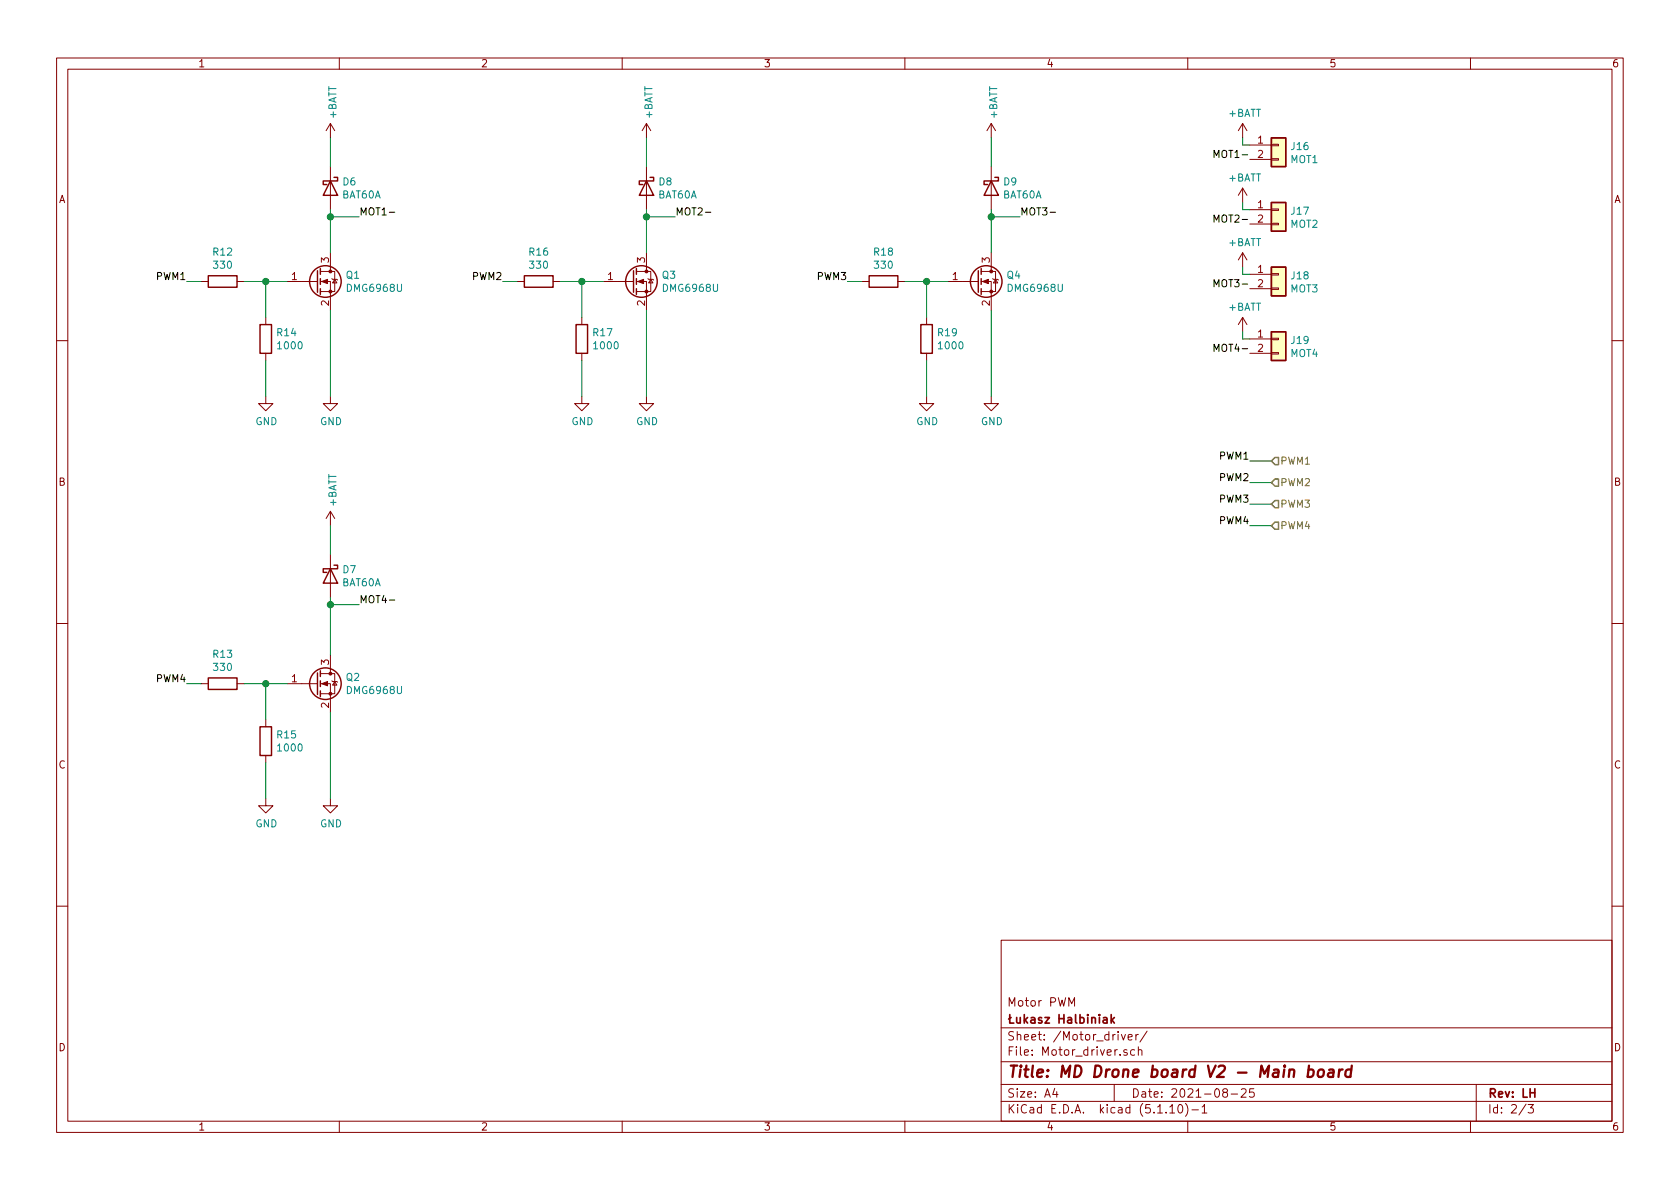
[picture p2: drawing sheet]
<svg xmlns="http://www.w3.org/2000/svg" width="297mm" height="210mm" viewBox="0 0 297 210" stroke-linecap="round" stroke-linejoin="round" font-family="sans-serif">
<g fill="none" stroke="#840000" stroke-width=".18">
<path d="M10 10.3h277v189.9h-277zM12 12.2h273v186.1h-273zM60 10.3v1.9M110 10.3v1.9M160 10.3v1.9M210 10.3v1.9M260 10.3v1.9M58.4 21.8l-.7 1.3M58.4 21.8v2.6M58.4 29.5v7.6M58.4 21.8l.8 1.3M114.3 21.8v2.6"/>
<path d="M114.3 29.5v7.6M114.3 21.8l-.8 1.3M114.3 21.8l.8 1.3M175.3 21.8v2.6M175.3 29.5v7.6M175.3 21.8l-.8 1.3M175.3 21.8l.7 1.3M219.7 21.8l-.8 1.3M219.7 21.8v2.6M219.7 33.3v2.5M219.7 21.8l.8 1.3M219.7 33.3l-.8 1.2"/>
<path d="M219.7 33.3l.8 1.2M221 37.1h3.8M221 39.6h3.8M221 25.6h3.8M221 28.2h3.8M224.8 39.5h1.3v.2h-1.3zM224.8 37h1.3v.2h-1.3zM224.8 28.1h1.3v.2h-1.3zM224.8 25.5h1.3v.3h-1.3zM35.6 49.8h1.2M41.9 49.8h1.3M47 56.1v1.3"/>
<path d="M50.8 49.8h5.3M56.6 49.8h1.8v5.1M56.6 48h2.6v3.6h-2.6M58.4 44.7v3.3M58.7 49.3l.1 .1h.8l.1 .1M59.2 49.4l.4 .6h-.8zM91.4 49.8h1.3M97.8 49.8h1.3M102.9 56.1v1.3M106.7 49.8h5.3M112.5 49.8h1.8v5.1M112.5 48h2.6v3.6h-2.6"/>
<path d="M114.3 44.7v3.3M114.6 49.3l.1 .1h.7l.2 .1M115.1 49.4l.3 .6h-.7zM152.4 49.8h1.3M158.7 49.8h1.3M163.8 56.1v1.3M167.6 49.8h5.4M173.5 49.8h1.8v5.1M173.5 48h2.5v3.6h-2.5M175.3 44.7v3.3M175.5 49.3l.1 .1h.8l.1 .1M176 49.4l.4 .6h-.8z"/>
<path d="M219.7 44.7v2.5M219.7 56.1v2.6M219.7 44.7l-.8 1.3M219.7 44.7l.8 1.3M219.7 56.1l-.8 1.3M219.7 56.1l.8 1.3M221 48.5h3.8M221 51h3.8M221 59.9h3.8M224.8 50.9h1.3v.3h-1.3zM224.8 48.4h1.3v.2h-1.3zM224.8 59.8h1.3v.3h-1.3z"/>
<path d="M10 60.2h2M47 70.1v1.3h1.3l-1.3 1.2-1.3-1.2h1.3M47 62.5v1.2M58.4 70.1v1.3h1.3l-1.3 1.2-1.3-1.2h1.3M102.9 70.1v1.3h1.2l-1.2 1.2-1.3-1.2h1.3M102.9 62.5v1.2M114.3 70.1v1.3h1.3l-1.3 1.2-1.3-1.2h1.3M163.8 70.1v1.3h1.3l-1.3 1.2-1.2-1.2h1.2M163.8 62.5v1.2M175.3 70.1v1.3h1.2l-1.2 1.2-1.3-1.2h1.3M221 62.5h3.8M224.8 62.4h1.3v.2h-1.3z"/>
<path d="M285 60.2h2M58.4 90.4v2.6M58.4 98v7.7M58.4 90.4l-.7 1.3M58.4 90.4l.8 1.3M10 110.3h2M56.6 119.1h2.6v3.6h-2.6M58.4 115.8v3.3M285 110.3h2M35.6 120.9h1.2M41.9 120.9h1.3M47 127.2v1.3"/>
<path d="M47 133.6v1.3M50.8 120.9h5.3M56.6 120.9h1.8v5.1M58.7 120.4l.1 .1h.8l.1 .1M59.2 120.5l.4 .7h-.8zM47 141.2v1.3h1.3l-1.3 1.3-1.3-1.3h1.3M58.4 141.2v1.3h1.3l-1.3 1.3-1.3-1.3h1.3M10 160.2h2M177 166.3h108v32h-108zM189 177.9v-1.5l.5 1.1 .5-1.1v1.5M285 160.2h2M60 198.3v1.9"/>
<path d="M110 198.3v1.9M160 198.3v1.9M177 194.8h108M177 191.8h108M177 187.8h108M177 181.8h108M186.5 192.5l-.4 1h1M186.8 193v1M197 191.8v3M198.3 182.9l.3 1 .4-1M199.3 185.7a.37 .37 0 0 0-.6 .1l.1 .2 .5 .2v.1l-.2 .3-.4-.1M199.5 183.4l.7-.1-.1-.3-.4-.1-.2 .2v.7h.6"/>
<path d="M200.6 185.7l-.4-.1-.3 .3 .1 .6 .2 .1 .4-.1M200.8 182.9v1M201.3 185.7a.37 .37 0 0 1 .6 .1v.8M201.3 182.9l-.3 .1-.2 .2M201.3 185.1v1.5M202.8 182.3l-1.3 2M206.8 195.8l.5-.5v1.5M206.8 196.8h.9M208.5 195.4l.1-.1a.8 .8 0 0 1 .5 .8 .8 .8 0 0 1-.5 .7 1 1 0 0 1-.1-1.4zM209.6 195.1a1.71 1.71 0 0 1 0 2.3M210 198.3v1.9M210.7 196.3h1.2"/>
<path d="M212.5 195.8l.5-.5v1.5M212.5 196.8h.9M216.5 193.2l-.3-.3 .1-.2a.48 .48 0 0 1 .6-.1l.1 .2-.1 .3-.6 .1a.48 .48 0 0 0 0 .7l.2 .1 .5-.1v-.4l-.2-.3M217.7 193.5h1.1M219.5 192.7l.2-.2h.3l.3 .2v.3v.2l-.9 .8h.9M221.7 192.5h-.7l-.1 .7 .2-.1 .5 .1 .2 .2-.1 .5-.2 .1-.6-.1M260 198.3v1.9M261 191.8v6.5M269.8 195.2l-1.2 2M270.2 195.3h.9l-.5 .6 .4 .1v.7l-.2 .1-.6-.1"/>
</g>
<path d="M231.4 189.2h.7l.2 .3-.1 .6a.66 .66 0 0 1-1 .2M231.4 188.4l-.2 2M233.2 189.3a.51 .51 0 0 1 .5-.2 .51 .51 0 0 1 .4 .4l-.1 .6a.54 .54 0 0 1-.5 .4 .54 .54 0 0 1-.5-.4zM235 189.2h.8l-.1 1.2M235.8 189.6l-.7 .1a.4 .4 0 0 0-.3 .3 .4 .4 0 0 0 .2 .4l.7-.1M236.8 189.1l-.1 1.3M237.4 189.1a.54 .54 0 0 0-.6 .4M238.9 189.2a.68 .68 0 0 0-1 .3v.8l.3 .1 .6-.1M239 188.4l-.2 2" fill="none" stroke="#840000" stroke-width=".41"/>
<path d="M194.4 179.4v.2M196.5 179.4v1.5M197 179.9l-.5 .6M195.1 180h.6v.9M195.7 180.3l-.5 .1-.2 .2 .2 .3 .5-.1M196.6 180.4l.4 .5" fill="none" stroke="#840000" stroke-width=".3"/>
<g fill="none" stroke="#840000" stroke-width=".25">
<path d="M58.4 32l1.3 2.5h-2.6zM59.1 31.4h.6v.6h-2.6v.6h.7M114.3 32l1.3 2.5h-2.6zM114.9 31.4h.7v.6h-2.6v.6h.7M175.3 32l1.2 2.5h-2.5zM175.9 31.4h.6v.6h-2.5v.6h.6M224.8 35.8h2.5v5.1h-2.5zM224.8 24.4h2.5v5.1h-2.5zM36.8 48.8h5.1v2h-5.1zM46 57.4h2v5.1h-2zM56.1 47.9v3.8M56.6 47.5v1"/>
<path d="M56.6 49.3v1M56.6 51v1.1M92.7 48.8h5.1v2h-5.1zM101.9 57.4h2v5.1h-2zM112 47.9v3.8M112.5 47.5v1M112.5 49.3v1M112.5 51v1.1M153.7 48.8h5v2h-5zM162.8 57.4h2v5.1h-2zM173 47.9v3.8M173.5 47.5v1"/>
<path d="M173.5 49.3v1M173.5 51v1.1M224.8 47.2h2.5v5.1h-2.5zM224.8 58.7h2.5v5h-2.5zM59.1 99.9h.6v.7h-2.6v.6h.7M36.8 119.9h5.1v2h-5.1zM56.1 119v3.8M56.6 118.6v1M58.4 100.6l1.3 2.5h-2.6zM46 128.5h2v5.1h-2zM56.6 120.4v1M56.6 122.2v1"/>
<circle cx="57.5" cy="49.8" r="2.79"/>
<circle cx="113.4" cy="49.8" r="2.79"/>
<circle cx="174.4" cy="49.8" r="2.79"/>
<circle cx="57.5" cy="120.9" r="2.79"/>
</g>
<g fill="#ffffc2" stroke="#ffffc2" stroke-width=".18">
<path d="M224.8 35.8h2.5v5.1h-2.5z"/>
<path d="M224.8 47.2h2.5v5.1h-2.5z"/>
<path d="M224.8 58.7h2.5v5h-2.5z"/>
<path d="M224.8 24.4h2.5v5.1h-2.5z"/>
</g>
<g fill="#840000" stroke="#840000" stroke-width=".18">
<path d="M173.7 49.8l1.1-.4v.8z"/>
<path d="M112.8 49.8l1-.4v.8z"/>
<path d="M56.9 49.8l1-.4v.8z"/>
<path d="M56.9 120.9l1-.4v.8z"/>
<circle cx="175.3" cy="51.6" r=".25"/>
<circle cx="175.3" cy="48" r=".25"/>
<circle cx="114.3" cy="51.6" r=".25"/>
<circle cx="114.3" cy="48" r=".25"/>
<circle cx="58.4" cy="51.6" r=".25"/>
<circle cx="58.4" cy="48" r=".25"/>
<circle cx="58.4" cy="122.7" r=".25"/>
<circle cx="58.4" cy="119.1" r=".25"/>
</g>
<g fill="none" stroke="#008400" stroke-width=".18">
<path d="M58.4 24.4v5.1M58.4 37.1v7.6M58.4 38.3h5.1M114.3 38.3h5.1M114.3 24.4v5.1M114.3 37.1v7.6M175.3 38.3h5M175.3 24.4v5.1M175.3 37.1v7.6M219.7 35.8v1.3h1.3M219.7 24.4v1.2h1.3M33 49.8h2.6"/>
<path d="M43.2 49.8h7.6M47 49.8v6.3M58.4 54.9v15.2M88.9 49.8h2.5M99.1 49.8h7.6M102.9 49.8v6.3M114.3 54.9v15.2M149.9 49.8h2.5M160 49.8h7.6M163.8 49.8v6.3M175.3 54.9v15.2M219.7 47.2v1.3h1.3"/>
<path d="M219.7 58.7v1.2h1.3M47 63.7v6.4M102.9 63.7v6.4M163.8 63.7v6.4M58.4 93v5M221 81.5h3.8M221 89.1h3.8M221 85.3h3.8M221 93h3.8M58.4 105.7v10.1M58.4 106.9h5.1M33 120.9h2.6"/>
<path d="M43.2 120.9h7.6M47 120.9v6.3M47 134.9v6.3M58.4 126v15.2"/>
</g>
<path d="M225.4 80.9h.7v1.3h-.7l-.6-.7zM225.4 92.3h.7v1.3h-.7l-.6-.6zM225.4 88.5h.7v1.3h-.7l-.6-.7zM225.4 84.7h.7v1.3h-.7l-.6-.7z" fill="none" stroke="#848400" stroke-width=".25"/>
<path d="M68.8 37.5h1M124.7 37.5h1M185.7 37.5h.9M214.7 27.9v-1.3l.4 .9 .4-.9v1.3M214.7 39.3v-1.3l.4 .9 .4-.9v1.3M214.7 50.7v-1.3l.4 1 .4-1v1.3M214.7 62.1v-1.2l.4 .9 .4-.9v1.2M68.8 106.1h1" fill="none" stroke="#000" stroke-width=".18"/>
<g fill="#008400" stroke="#008400" stroke-width=".25">
<circle cx="114.3" cy="38.3" r=".51"/>
<circle cx="47" cy="120.9" r=".51"/>
<circle cx="102.9" cy="49.8" r=".51"/>
<circle cx="175.3" cy="38.3" r=".51"/>
<circle cx="58.4" cy="106.9" r=".51"/>
<circle cx="47" cy="49.8" r=".51"/>
<circle cx="163.8" cy="49.8" r=".51"/>
<circle cx="58.4" cy="38.3" r=".51"/>
</g>
<text font-size="2.8" fill="#840000" x="178" y="190.5">Title: MD Drone board V2 - Main board</text>
<g font-size="2.1" fill="#840000">
<text x="178" y="178">Motor PWM</text>
<text x="178" y="184">Sheet: /Motor_driver/</text>
<text x="178" y="181">ukasz Halbiniak</text>
<text x="178" y="186.7">File: Motor_driver.sch</text>
<text x="178" y="196.9">KiCad E.D.A. kicad (5.1.10)-1</text>
<text x="178" y="194.1">Size: A4</text>
<text x="200" y="194.1">Date: 2021-08-25</text>
<text x="263" y="194.1">Rev: LH</text>
<text x="263" y="196.9">Id: 2/3</text>
</g>
<g font-size="1.8" fill="#840000">
<text x="35" y="11.9">1</text>
<text x="85" y="11.9">2</text>
<text x="135" y="11.9">3</text>
<text x="185" y="11.9">4</text>
<text x="235" y="11.9">5</text>
<text x="285" y="11.9">6</text>
<text x="222.4" y="25.4">1</text>
<text x="222.4" y="27.9">2</text>
<text x="10.4" y="35.9">A</text>
<text x="285.4" y="35.9">A</text>
<text x="222.4" y="36.8">1</text>
<text x="222.4" y="39.4">2</text>
<text x="58.2" y="46.5" transform="rotate(-90 58.2 46.5)">3</text>
<text x="114" y="46.5" transform="rotate(-90 114 46.5)">3</text>
<text x="175" y="46.5" transform="rotate(-90 175 46.5)">3</text>
<text x="51.6" y="49.5">1</text>
<text x="107.5" y="49.5">1</text>
<text x="168.4" y="49.5">1</text>
<text x="222.4" y="48.3">1</text>
<text x="222.4" y="50.8">2</text>
<text x="58.2" y="54.1" transform="rotate(-90 58.2 54.1)">2</text>
<text x="114" y="54.1" transform="rotate(-90 114 54.1)">2</text>
<text x="175" y="54.1" transform="rotate(-90 175 54.1)">2</text>
<text x="222.4" y="59.7">1</text>
<text x="222.4" y="62.2">2</text>
<text x="10.4" y="85.9">B</text>
<text x="285.4" y="85.9">B</text>
<text x="58.2" y="117.6" transform="rotate(-90 58.2 117.6)">3</text>
<text x="51.6" y="120.6">1</text>
<text x="58.2" y="125.2" transform="rotate(-90 58.2 125.2)">2</text>
<text x="10.4" y="135.9">C</text>
<text x="285.4" y="135.9">C</text>
<text x="10.4" y="185.9">D</text>
<text x="285.4" y="185.9">D</text>
<text x="35" y="199.9">1</text>
<text x="85" y="199.9">2</text>
<text x="135" y="199.9">3</text>
<text x="185" y="199.9">4</text>
<text x="235" y="199.9">5</text>
<text x="285" y="199.9">6</text>
</g>
<g font-size="1.8" fill="#008484">
<text x="59.5" y="21" transform="rotate(-90 59.5 21)">+BATT</text>
<text x="115.4" y="21" transform="rotate(-90 115.4 21)">+BATT</text>
<text x="176.3" y="21" transform="rotate(-90 176.3 21)">+BATT</text>
<text x="217.2" y="20.7">+BATT</text>
<text x="228.2" y="28.8">MOT1</text>
<text x="228.4" y="26.5">J16</text>
<text x="60.5" y="35.1">BAT60A</text>
<text x="60.7" y="32.8">D6</text>
<text x="116.4" y="35.1">BAT60A</text>
<text x="116.5" y="32.8">D8</text>
<text x="177.3" y="35.1">BAT60A</text>
<text x="177.5" y="32.8">D9</text>
<text x="217.2" y="32.1">+BATT</text>
<text x="228.2" y="40.3">MOT2</text>
<text x="228.4" y="38">J17</text>
<text x="37.7" y="45.2">R12</text>
<text x="37.9" y="47.5">330</text>
<text x="93.6" y="45.2">R16</text>
<text x="93.8" y="47.5">330</text>
<text x="154.6" y="45.2">R18</text>
<text x="154.7" y="47.5">330</text>
<text x="217.2" y="43.5">+BATT</text>
<text x="61.2" y="49.3">Q1</text>
<text x="61.5" y="51.6">DMG6968U</text>
<text x="117.1" y="49.3">Q3</text>
<text x="117.4" y="51.6">DMG6968U</text>
<text x="178.1" y="49.3">Q4</text>
<text x="178.4" y="51.6">DMG6968U</text>
<text x="228.2" y="51.7">MOT3</text>
<text x="228.4" y="49.4">J18</text>
<text x="49" y="59.5">R14</text>
<text x="104.9" y="59.5">R17</text>
<text x="165.9" y="59.5">R19</text>
<text x="217.2" y="55">+BATT</text>
<text x="49.3" y="61.8">1000</text>
<text x="105.2" y="61.8">1000</text>
<text x="166.1" y="61.8">1000</text>
<text x="228.2" y="63.1">MOT4</text>
<text x="228.4" y="60.8">J19</text>
<text x="45.2" y="75.2">GND</text>
<text x="56.6" y="75.2">GND</text>
<text x="101" y="75.2">GND</text>
<text x="112.5" y="75.2">GND</text>
<text x="162" y="75.2">GND</text>
<text x="173.4" y="75.2">GND</text>
<text x="59.5" y="89.6" transform="rotate(-90 59.5 89.6)">+BATT</text>
<text x="60.7" y="101.4">D7</text>
<text x="60.5" y="103.7">BAT60A</text>
<text x="37.7" y="116.3">R13</text>
<text x="37.9" y="118.6">330</text>
<text x="61.2" y="120.4">Q2</text>
<text x="61.5" y="122.7">DMG6968U</text>
<text x="49" y="130.6">R15</text>
<text x="49.3" y="132.9">1000</text>
<text x="45.2" y="146.3">GND</text>
<text x="56.6" y="146.3">GND</text>
</g>
<g font-size="1.8">
<text x="215.5" y="27.9">MOT1-</text>
<text x="63.5" y="38.1">MOT1-</text>
<text x="119.4" y="38.1">MOT2-</text>
<text x="180.3" y="38.1">MOT3-</text>
<text x="215.5" y="39.4">MOT2-</text>
<text x="27.7" y="49.5">PWM1</text>
<text x="83.6" y="49.5">PWM2</text>
<text x="144.6" y="49.5">PWM3</text>
<text x="215.5" y="50.8">MOT3-</text>
<text x="215.5" y="62.2">MOT4-</text>
<text x="215.7" y="81.3">PWM1</text>
<text x="215.7" y="88.9">PWM3</text>
<text x="215.7" y="85.1">PWM2</text>
<text x="215.7" y="92.7">PWM4</text>
<text x="63.5" y="106.7">MOT4-</text>
<text x="27.7" y="120.6">PWM4</text>
</g>
<g font-size="1.8" fill="#848400">
<text x="226.3" y="82.2">PWM1</text>
<text x="226.3" y="89.8">PWM3</text>
<text x="226.3" y="86">PWM2</text>
<text x="226.3" y="93.6">PWM4</text>
</g>
</svg>
